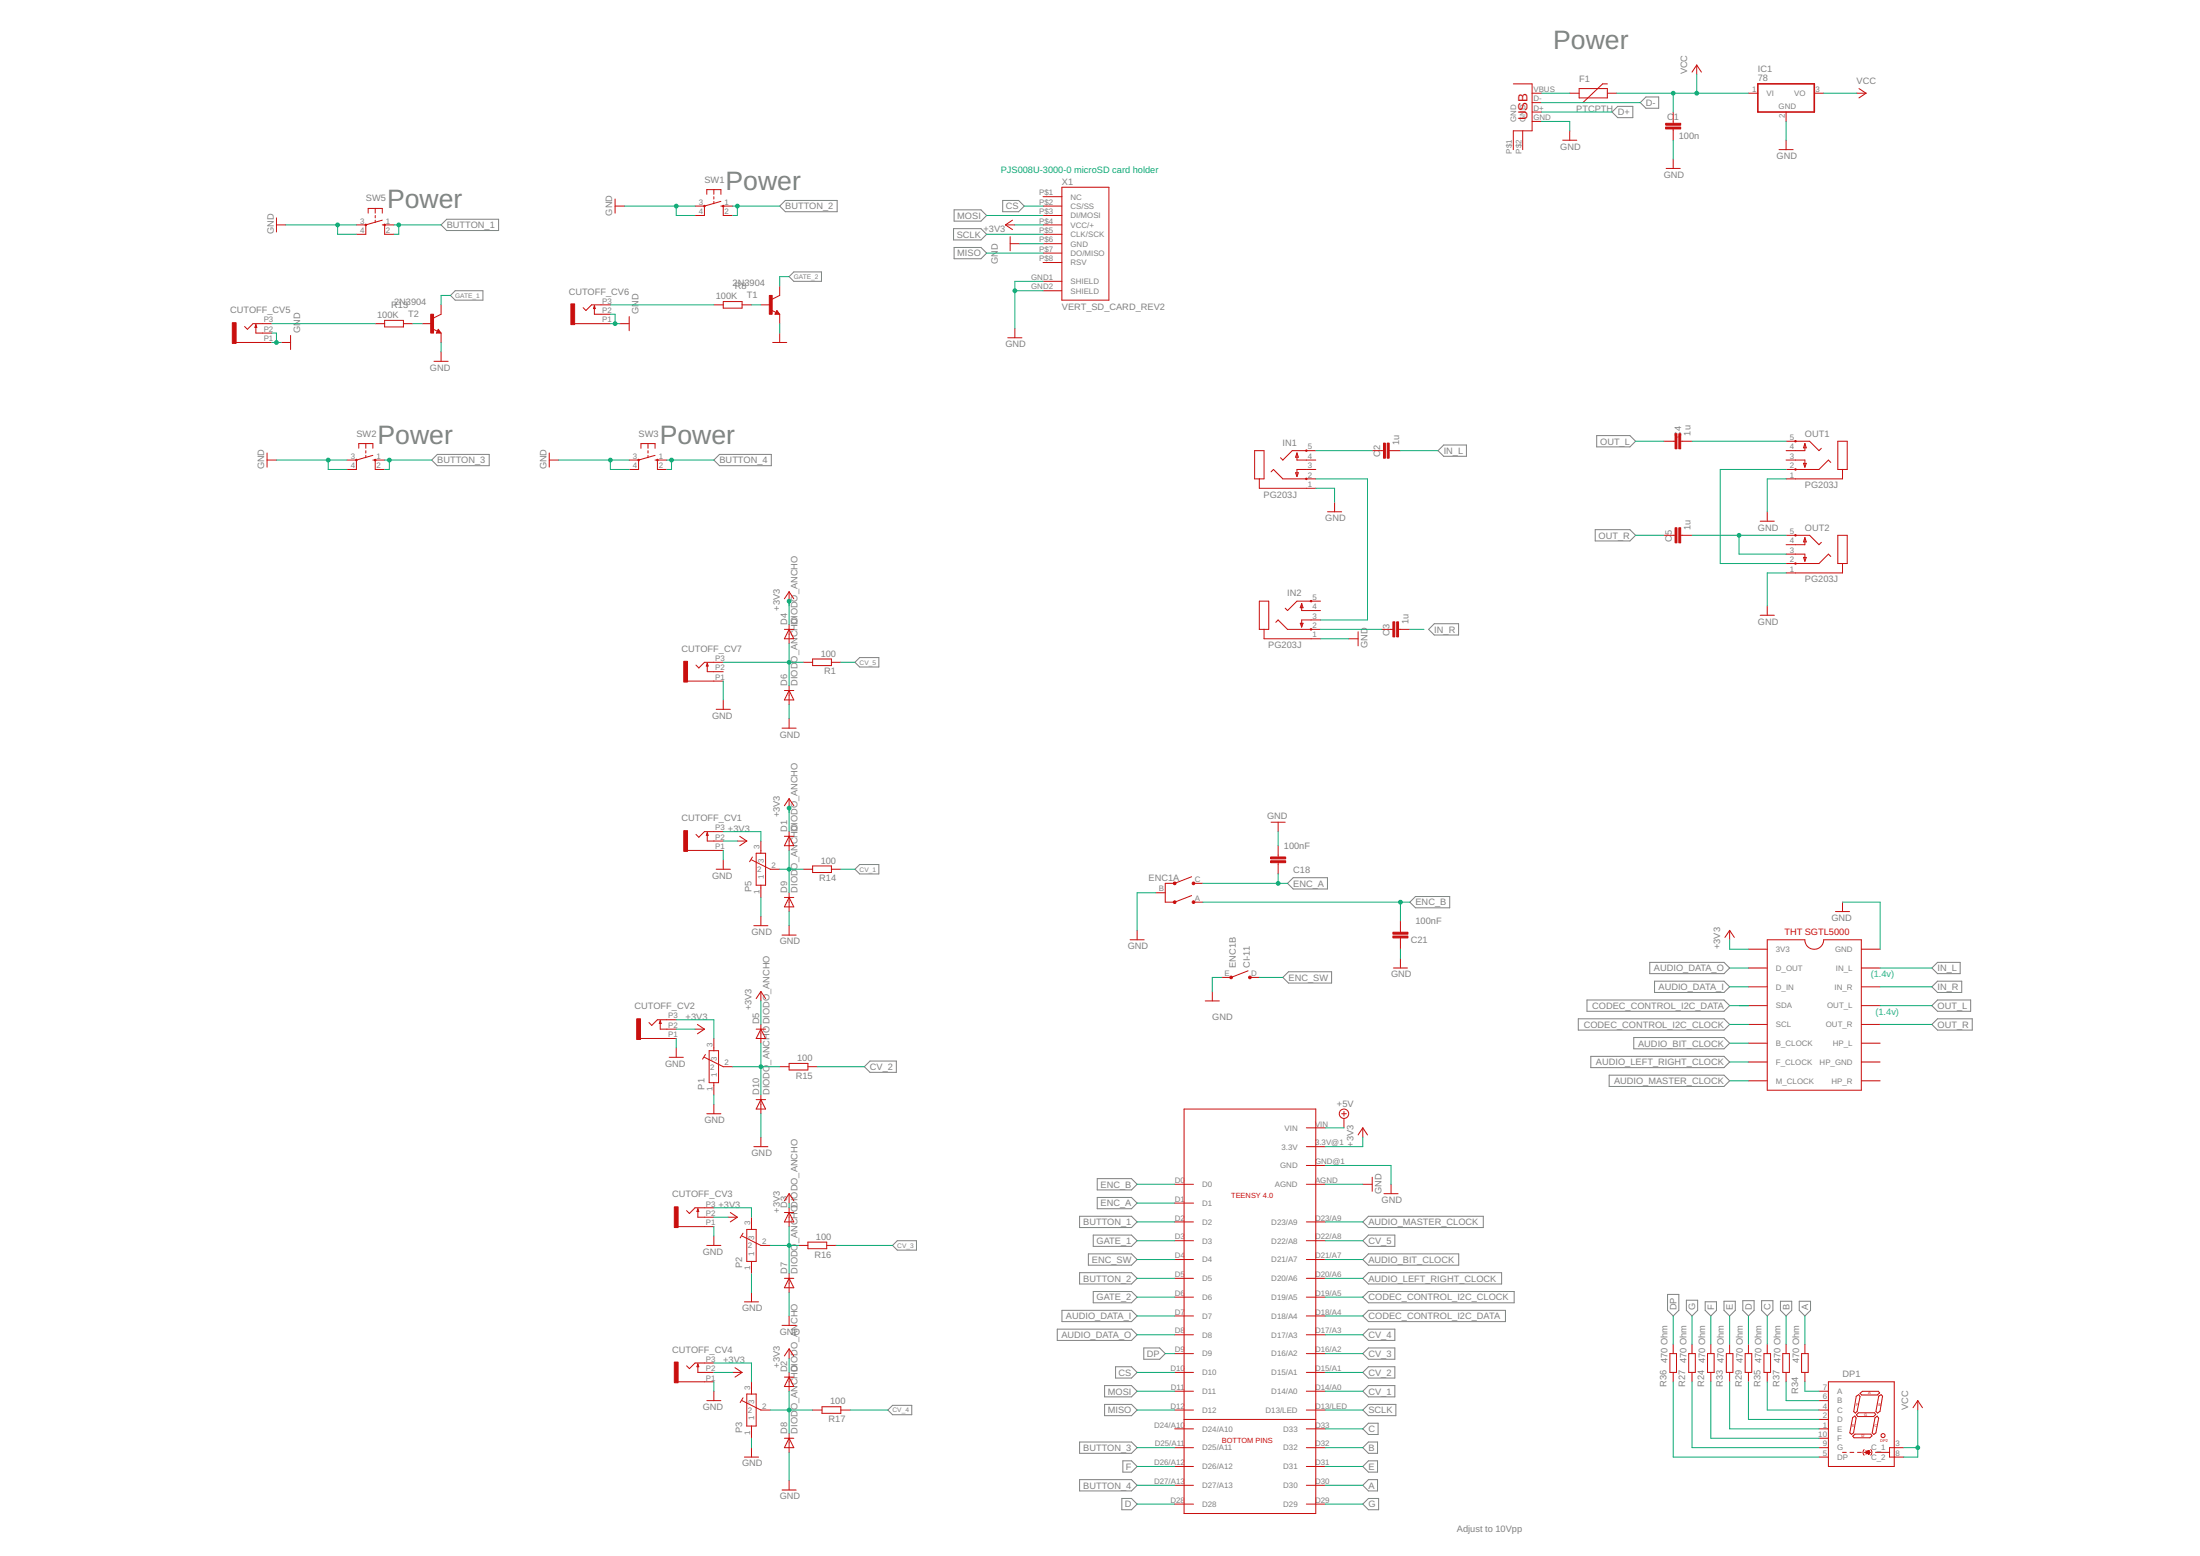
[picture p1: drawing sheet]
<svg xmlns="http://www.w3.org/2000/svg" width="594mm" height="420mm" viewBox="0 0 594 420" stroke-linecap="round" stroke-linejoin="round" font-family="sans-serif">
<g fill="none" stroke="#808080" stroke-width=".27">
<path d="M435.3 30.2l1.5-1.5h4.1v3.1h-4.1zM442.9 27.7l1.6-1.5h3.4v3h-3.4zM210.5 55.6l1.6-1.5h14v3.1h-14zM257.6 56.7h7.3l1.5 1.5-1.5 1.5h-7.3zM270.8 54.1h4.3l1.5 1.5-1.5 1.6h-4.3zM119.1 60.7l1.5-1.5h14v3.1h-14zM121.6 79.8l1.3-1.3h7.5v2.5h-7.5zM213.1 74.7l1.3-1.3h7.4v2.6h-7.4zM257.5 61.7h7.4l1.5 1.6-1.5 1.5h-7.4zM257.6 66.8h7.3l1.5 1.5-1.5 1.6h-7.3zM431.2 117.6h8.9l1.6 1.5-1.6 1.6h-8.9zM116.6 124.2l1.5-1.5h14v3.1h-14z"/>
<path d="M194.3 122.7h14v3.1h-14l-1.5-1.6zM388.3 121.7l1.5-1.5h6.2v3h-6.2zM430.8 143h9.3l1.6 1.5-1.6 1.6h-9.3zM230.9 178.8l1.2-1.2h5.2v2.5h-5.2zM385.8 169.9l1.5-1.5h6.6v3.1h-6.6zM230.9 234.7l1.2-1.3h5.2v2.6h-5.2zM347.7 238.5l1.5-1.5h9.3v3.1h-9.3zM380.7 243.6l1.5-1.5h9.3v3h-9.3zM445.5 259.9h20l1.6 1.5-1.6 1.5h-20zM346.4 263.9l1.5-1.5h11.7v3.1h-11.7zM426.2 275.1h39.3l1.6 1.5-1.6 1.6h-39.3zM428.5 270h37l1.6 1.5-1.6 1.6h-37z"/>
<path d="M446.8 264.9h18.7l1.6 1.6-1.6 1.5h-18.7zM521.7 261.4l1.5-1.5h6.1v3h-6.1zM521.7 266.5l1.5-1.6h6.5v3.1h-6.5zM521.7 271.5l1.5-1.5h9v3.1h-9zM521.7 276.6l1.5-1.5h9.4v3.1h-9.4zM233.4 288l1.5-1.5h7.1v3.1h-7.1zM429.6 285.2h35.9l1.6 1.6-1.6 1.5h-35.9zM434.5 290.3h31l1.6 1.5-1.6 1.6h-31zM441.2 280.2h24.3l1.6 1.5-1.6 1.5h-24.3zM296.3 318.3h9.2l1.6 1.5-1.6 1.5h-9.2zM241 336.3l1.3-1.3h5.2v2.6h-5.2zM291.5 328.4h14l1.6 1.5-1.6 1.6h-14z"/>
<path d="M293.9 338.6h11.6l1.6 1.5-1.6 1.5h-11.6zM295.2 333.5h10.3l1.6 1.5-1.6 1.5h-10.3zM296.3 323.3h9.2l1.6 1.6-1.6 1.5h-9.2zM368 335l1.5-1.5h7.2v3h-7.2zM368 329.9l1.5-1.5h31v3.1h-31zM285.5 358.9h20l1.6 1.5-1.6 1.5h-20zM286.8 353.8h18.7l1.6 1.5-1.6 1.6h-18.7zM291.5 343.7h14l1.6 1.5-1.6 1.5h-14zM295.2 348.7h10.3l1.6 1.6-1.6 1.5h-10.3zM368 345.2l1.5-1.5h36v3h-36zM368 340.1l1.5-1.5h24.4v3h-24.4zM368 355.3l1.5-1.5h37v3.1h-37z"/>
<path d="M368 350.3l1.5-1.6h39.4v3.1h-39.4zM450.3 349.5h3v4.3l-1.5 1.5-1.5-1.5zM455.4 351.1h3v2.7l-1.5 1.5-1.5-1.5zM460.5 351.5h3v2.3l-1.5 1.5-1.5-1.5zM465.5 351.4h3.1v2.4l-1.5 1.5-1.6-1.5zM470.6 351.2h3.1v2.6l-1.6 1.5-1.5-1.5zM475.7 351.2h3v2.6l-1.5 1.5-1.5-1.5zM480.8 351.4h3v2.4l-1.5 1.5-1.5-1.5zM485.9 351.4h3v2.4l-1.5 1.5-1.5-1.5zM298.3 374.1h7.2l1.6 1.6-1.6 1.5h-7.2zM298.3 379.2h7.2l1.6 1.5-1.6 1.6h-7.2zM301.2 369.1h4.3l1.6 1.5-1.6 1.5h-4.3z"/>
<path d="M308.9 364h4.2l1.6 1.5-1.6 1.5h-4.2zM368 365.5l1.5-1.5h7.2v3h-7.2zM368 360.4l1.5-1.5h7.2v3h-7.2zM368 370.6l1.5-1.5h7.2v3h-7.2zM368 375.7l1.5-1.6h7.2v3.1h-7.2zM239.8 380.7l1.2-1.2h5.2v2.5h-5.2zM291.5 389.4h14l1.6 1.5-1.6 1.5h-14zM291.5 399.5h14l1.6 1.6-1.6 1.5h-14zM303.2 394.5h2.3l1.6 1.5-1.6 1.5h-2.3zM368 380.7l1.5-1.5h7.4v3.1h-7.4zM368 390.9l1.5-1.5h2.5v3h-2.5zM368 385.8l1.5-1.5h2.6v3h-2.6z"/>
<path d="M368 396l1.5-1.5h2.5v3h-2.5zM302.9 404.6h2.6l1.6 1.5-1.6 1.6h-2.6zM368 401.1l1.5-1.6h2.5v3.1h-2.5zM368 406.1l1.5-1.5h2.8v3.1h-2.8z"/>
</g>
<g fill="none" stroke="#c90d0c" stroke-width=".27">
<path d="M458.2 17.6l1.2 1.9M458.2 17.6l-1.3 1.9M458.2 17.6v2.5M408.6 22.6h5.1v12.7h-5.1v5.1M411.2 35.3v5.1M413.7 32.8h2.6M413.7 30.2h2.6M413.7 27.7h2.6M413.7 25.2h2.6M422 37.9h3.8M423.9 25.2h2.5M423.9 35.3v2.6"/>
<path d="M426.4 23.9h7.6v2.5h-7.6zM434 22.6h-1.2l-5.4 5.1M434 25.2h2.6M451.8 30.2v3.1M451.8 34.8v3.1M472.1 25.2h2.6M482.3 30.2v2.6M482.3 37.9v2.5M489.9 25.2h2.6M501.4 25.2h2.5M502 23.9l1.9 1.3M503.9 25.2l-1.9 1.2"/>
<path d="M74.7 58.8v3.8M99.4 57.6v-1.3h3.8v1.3M101.3 56.3v1.3M101.3 58.2v.6M101.3 59.5v.6M103.2 59.5l-4.4 1.2M166.1 53.7v3.9M166.1 55.6h2.5M187.7 55.6h2.5M190.2 55.6v2.6h-2.5M190.9 52.5v-1.3h3.8v1.3M192.8 51.2v1.3"/>
<path d="M192.8 53.1v.6M192.8 54.4v.6M194.7 55.6h3.1M194.7 54.4l-4.5 1.2M195.3 55.6v2.6h2.5M273.4 59.5l-1.9 1.2M281.7 55.6h5M281.7 58.2h5M281.7 53.1h5M286.7 50.6h12.7v30.4h-12.7zM449.9 45.5h3.8M451.8 42.9v2.6"/>
<path d="M480.4 40.4h3.8M74.7 60.7h2.5M96.2 60.7h2.6M98.8 60.7v2.6h-2.6M103.2 60.7h3.2M103.9 60.7v2.6h2.5M210.5 77.2v2.6l-2 1M271.5 60.7h2.5M271.5 60.7l1.9 1.3M272.8 65.8h2.5M272.8 63.9v3.8M281.7 60.7h5"/>
<path d="M281.7 63.3h5M281.7 65.8h5M281.7 70.9h5M281.7 68.3h5M281.7 76h5M281.7 78.5h5M63.8 92.5h9.6M69.1 87.7v2.2h4.3M69.1 87.7l.2 .7h-.5zM73.4 87.4h-5.1l-1.5 1.5-.8-.7M75.9 92.5h2.6M78.5 90.6v3.8"/>
<path d="M101.3 87.4h2.6M103.9 86.5h5v1.8h-5zM108.9 87.4h2.6M114 87.4h2.6M116.9 88.8l1.2 .7M117.2 97.6h3.8M118.3 88.9l.8 1h-1.3zM118.3 89.4l.2 .3h-.4l.2-.5 .6 .6h-.8M119.1 82.3v2.6l-2 1M119.1 89.9v2.6M119.1 95v2.6M155.2 87.4h9.6"/>
<path d="M160.5 82.6v2.3h4.3M160.5 82.6l.3 .7h-.5zM164.8 82.3h-5.1l-1.5 1.5-.7-.7M167.4 87.4h2.5M169.9 85.5v3.8M192.8 82.3h2.5M195.3 81.4h5.1v1.8h-5.1zM200.4 82.3h2.5M205.5 82.3h2.5M208.3 83.8l1.2 .6M208.6 92.5h3.8M209.8 83.8l.7 1.1h-1.2z"/>
<path d="M209.8 84.3l.1 .3h-.4l.3-.5 .5 .6h-.8M210.5 84.9v2.5M210.5 89.9v2.6M272.1 91.2h3.8M274 88.7v2.5M98.8 119.8v1.3M175 119.8v1.3M449.3 119.1h3M453.9 119.1h3M482.3 119.1h6.4l2.5 2.6 .6-.6M487.4 119.8v1.9h-5.1M487.4 119.8l.4 1.1h-.8z"/>
<path d="M496.3 119.1h2.5v7.7h-2.5zM72.1 124.2h2.6M72.1 122.3v3.8M93.7 124.2h2.5M96.2 124.2v2.6h-2.5M96.9 121.1v-1.3h3.8v1.3M98.8 121.7v.6M98.8 123v.6M100.7 124.2h3.2M100.7 123l-4.5 1.2M101.3 124.2v2.6h2.6M148.3 124.2h2.6"/>
<path d="M148.3 122.3v3.8M169.9 124.2h2.5M172.4 124.2v2.6h-2.5M173.1 121.1v-1.3h3.8v1.3M175 121.7v.6M175 123v.6M176.9 124.2h3.2M176.9 123l-4.5 1.2M177.5 124.2v2.6h2.6M338.8 121.7h2.5v7.6h-2.5zM340.1 129.3v2.5h15.2M343.2 127.4l.7-.6 2.5 2.5h8.9"/>
<path d="M349.8 127.7h.8l-.4 1zM350.2 122.3v1.9h5.1M350.2 122.3l.4 1.2h-.8zM355.3 126.8h-5.1v1.9M355.3 121.7h-6.3l-2.6 2.5-.6-.6M358.5 138.2h3.8M360.4 135.7v2.5M370.5 121.7h3.1M375.1 121.7h3.1M477.2 138.2v2.5M482.3 124.2h5.1v1.9M487 125.1h.8l-.4 1z"/>
<path d="M494.4 124.9l-.7-.7-2.5 2.6h-8.9M497.5 126.8v2.5h-15.2M213.1 159.8v2.5M213.1 159.8l1.3 1.9M213.1 159.8l-1.3 1.9M449.3 144.5h3M453.9 144.5h3M475.3 140.7h3.8M482.3 149.6h5.1v1.9M482.3 144.5h6.4l2.5 2.6 .6-.6M487 150.5h.8l-.4 1zM487.4 145.2v1.9h-5.1"/>
<path d="M487.4 145.2l.4 1.1h-.8zM494.4 150.3l-.7-.7-2.5 2.6h-8.9M496.3 144.5h2.5v7.7h-2.5zM497.5 152.2v2.5h-15.2M191 179.1v2.3h4.3M191 179.1l.2 .8h-.5zM195.3 178.8h-5.1l-1.5 1.6-.8-.8M211.8 169.9h2.6M213.1 168.7v5.1M213.1 169.9l1.3 2.6h-2.6zM216.9 178.8h2.5M219.4 177.9h5.1v1.8h-5.1z"/>
<path d="M224.5 178.8h2.6M340.1 162.3h2.5v7.6h-2.5zM341.3 169.9v2.6h15.3M344.5 168l.6-.6 2.6 2.5h8.9M351.1 168.3h.8l-.4 1zM351.5 163v1.9h5.1M351.5 163l.4 1.1h-.8zM356.6 162.3h-6.4l-2.5 2.6-.7-.7M356.6 167.4h-5.1v1.9M364.2 172.5h2.5M366.7 170.6v3.8M373.1 169.9h3"/>
<path d="M377.7 169.9h3M475.3 166.1h3.8M477.2 163.6v2.5M185.7 183.9h9.6M193.4 191.5h3.8M195.3 189v2.5M211.2 196.6h3.8M211.8 186.5h2.6M213.1 185.2v5.1M213.1 194.1v2.5M213.1 186.5l1.3 2.5h-2.6zM213.1 215.7v2.5"/>
<path d="M213.1 215.7l1.3 1.9M213.1 215.7l-1.3 1.9M185.7 229.6h9.6M191 224.8v2.3h4.3M191 224.8l.2 .8h-.5zM193.4 234.7h3.8M195.3 232.2v2.5M195.3 224.6h-5.1l-1.5 1.5-.8-.8M199.1 227.1h2.6M199.7 225.8l2 1.3M201.7 227.1l-2 1.3M202.9 232.2l5.1 2.5h2.5"/>
<path d="M203.2 231.4l-.8 1.3M204.2 230.4h2.5v8.6h-2.5zM205.5 227.1v3.3M205.5 239v3.3M211.8 225.8h2.6M213.1 225.8l1.3 2.6h-2.6zM213.1 224.6v5M216.9 234.7h2.5M219.4 233.8h5.1v1.8h-5.1zM224.5 234.7h2.6M321.8 236.7l-4.6 1.8h-2.5v5.1h2.5l4.6-1.8M322.3 238.5h2.5"/>
<path d="M343.2 222h3.8M345.1 222v2.6M345.1 228.4v3M345.1 232.9v3.1M203.6 250h3.8M205.5 247.4v2.6M211.2 252.5h3.8M211.8 242.3h2.6M213.1 241.1v5M213.1 250v2.5M213.1 242.3l1.3 2.6h-2.6zM305.2 253.8h3.8"/>
<path d="M307.1 251.2v2.6M312.1 241.1h2.6M322.3 243.6h2.5M378.2 248.7v3M378.2 253.3v3M378.2 258.8v2.6M467.1 251.2v2.6M467.1 251.2l1.2 1.9M467.1 251.2l-1.3 1.9M472.1 256.3h5.1M477.2 253.8h10.2a2.54 2.54 0 0 0 2.5 2.5 2.54 2.54 0 0 0 2.6-2.5h10.1v40.6h-25.4zM495.6 246.1h3.8"/>
<path d="M497.5 243.6v2.5M502.6 256.3h5.1M178.3 275.6v2.3h4.3M178.3 275.6l.2 .8h-.5zM182.6 275.4h-5.1l-1.5 1.5-.8-.8M187.7 277.9h2.5M188.3 276.6l1.9 1.3M190.2 277.9l-1.9 1.3M204.2 277.9h2.5M205.5 277.9l1.2 2.5h-2.5zM205.5 267.7v2.6M205.5 276.6v5.1"/>
<path d="M205.5 267.7l1.2 1.9M205.5 267.7l-1.3 1.9M325.5 270.3h3.8M327.4 267.7v2.6M337 262.1l-4.6 1.8h-2.5M337.5 263.9h2.6M376.3 261.4h3.8M472.1 261.4h5.1M472.1 266.5h5.1M472.1 271.5h5.1M472.1 276.6h5.1M502.6 261.4h5.1"/>
<path d="M502.6 266.5h5.1M502.6 271.5h5.1M502.6 276.6h5.1M173 280.4h9.6M180.7 285.5h3.8M182.6 283v2.5M190.2 285.5l5.1 2.5h2.5M190.5 284.7l-.8 1.3M191.5 283.7h2.5v8.7h-2.5zM192.8 280.4v3.3M192.8 292.4v3.3M192.8 298.2v2.5"/>
<path d="M204.2 296.9h2.5M205.5 295.7v5M205.5 296.9l1.2 2.6h-2.5zM210.5 288h2.6M213.1 287.1h5.1v1.8h-5.1zM218.2 288h2.5M319.7 299.5h35.6v109.2h-35.6zM472.1 281.7h5.1M472.1 286.8h5.1M472.1 291.8h5.1M502.6 281.7h5.1M502.6 286.8h5.1"/>
<path d="M502.6 291.8h5.1M190.9 300.7h3.8M203.6 309.6h3.8M205.5 307.1v2.5M317.2 319.8h5.1M352.8 309.6h5M352.8 319.8h5M352.8 314.7h5M352.8 304.5h5M362.3 300.7h1.3M362.9 300.1v1.3M362.9 302v2.5"/>
<path d="M368 319.8h2.5M368 304.5l1.3 2M368 304.5l-1.3 2M368 304.5v2.6M370.5 317.9v3.8M375.6 319.8v2.5M183.1 331.2h9.7M188.4 326.4v2.3h4.4M188.4 326.4l.3 .8h-.5zM190.9 336.3h3.8M192.8 333.8v2.5M192.8 326.1h-5.1l-1.5 1.6-.8-.8"/>
<path d="M196.6 328.7h2.5M197.2 327.4l1.9 1.3M199.1 328.7l-1.9 1.2M200.4 333.8l5.1 2.5h2.5M200.6 333l-.7 1.3M201.7 332h2.5v8.6h-2.5zM202.9 328.7v3.3M211.8 327.4h2.6M213.1 322.3v2.6M213.1 326.1v5.1M213.1 327.4l1.3 2.5h-2.6zM213.1 322.3l1.3 1.9"/>
<path d="M213.1 322.3l-1.3 1.9M215.6 336.3h2.6M218.2 335.4h5v1.8h-5zM223.2 336.3h2.6M317.2 329.9h5.1M317.2 324.9h5.1M317.2 335h5.1M352.8 329.9h5M352.8 335h5M373.7 322.3h3.8M201 351.5h3.8M202.9 340.6v3.3"/>
<path d="M202.9 349v2.5M211.2 357.9h3.8M211.8 345.2h2.6M213.1 343.9v5.1M213.1 355.3v2.6M213.1 345.2l1.3 2.5h-2.6zM317.2 345.2h5.1M317.2 340.1h5.1M317.2 350.3h5.1M317.2 355.3h5.1M352.8 345.2h5M352.8 340.1h5"/>
<path d="M352.8 350.3h5M352.8 355.3h5M183.1 373.1h9.7M188.4 368.3v2.3h4.4M188.4 368.3l.3 .8h-.5zM190.9 378.2h3.8M192.8 375.7v2.5M192.8 368h-5.1l-1.5 1.6-.8-.8M197.8 370.6h2.6M198.5 369.3l1.9 1.3M200.4 378.2l5.1 2.5h2.5M200.4 370.6l-1.9 1.3"/>
<path d="M200.6 377.4l-.7 1.3M201.7 376.4h2.5v8.7h-2.5zM202.9 373.1v3.3M211.8 371.9h2.6M213.1 364.2v2.6M213.1 370.6v5.1M213.1 371.9l1.3 2.5h-2.6zM213.1 364.2l1.3 1.9M213.1 364.2l-1.3 1.9M222 379.9h5.1v1.7h-5.1zM317.2 375.7h5.1M317.2 365.5h5.1"/>
<path d="M317.2 370.6h5.1M317.2 360.4h5.1M352.8 375.7h5M352.8 365.5h5M352.8 370.6h5M352.8 360.4h5M450.9 365.5h1.8v5.1h-1.8zM451.8 363v2.5M451.8 370.6v2.5M456 365.5h1.8v5.1h-1.8zM456.9 363v2.5M456.9 370.6v2.5"/>
<path d="M461.1 365.5h1.8v5.1h-1.8zM462 363v2.5M462 370.6v2.5M466.2 365.5h1.8v5.1h-1.8zM467.1 363v2.5M467.1 370.6v2.5M471.3 365.5h1.7v5.1h-1.7zM472.1 363v2.5M472.1 370.6v2.5M476.3 365.5h1.8v5.1h-1.8zM477.2 363v2.5M477.2 370.6v2.5"/>
<path d="M481.4 365.5h1.8v5.1h-1.8zM482.3 363v2.5M482.3 370.6v2.5M486.5 365.5h1.8v5.1h-1.8zM487.4 363v2.5M487.4 370.6v2.5M491.2 375.7h2.5M491.2 378.2h2.5M493.7 373.1h17.8v22.9h-17.8zM501.2 377l.7-.4 .4 .5-.8 4-.5 .5-.4-.4zM506.9 376.7l.7-.6-.4-.4h-4.3l-.6 .5 .4 .5h4.3M507.3 377l.7-.4 .4 .4-.7 4.1-.7 .5-.4-.5z"/>
<path d="M517.9 378.2l1.2 1.9M517.9 378.2l-1.3 1.9M517.9 378.2v2.5M201 393.4h3.8M202.9 385.1v3.3M202.9 390.9v2.5M211.8 388.4h2.6M213.1 387.1v5.1M213.1 399.8v2.5M213.1 388.4l1.3 2.5h-2.6zM219.4 380.7h2.6M227.1 380.7h2.5"/>
<path d="M317.2 390.9h5.1M317.2 380.7h5.1M317.2 396h5.1M317.2 385.8h5.1M319.7 383.3h35.6M352.8 390.9h5M352.8 380.7h5M352.8 396h5M352.8 385.8h5M491.2 388.4h2.5M491.2 390.9h2.5M491.2 380.7h2.5"/>
<path d="M491.2 383.3h2.5M491.2 385.8h2.5M491.2 393.4h2.5M497.5 392.2h1.1M499.6 392.2h1M500.3 387.8l.6-.6h4.3l.3 .5-.6 .5h-4.2zM500.9 382.4l-.6 .4-.8 4.1 .5 .4 .5-.4 .7-4-.3-.5M501.3 382l.5-.5h4.4l.3 .5-.6 .5h-4.2zM501.6 392.2h1M503.4 391.4l-.3 .8 .3 .7M503.4 392.2h1.8M503.9 391.7v1"/>
<path d="M503.9 392.2l.8-.5v1zM503.9 392.2h.8M504 392.3h.7M504 392.1h.7M504.1 392h.6M504.2 392.4h.5M504.2 392h.5M504.3 391.9h.4M504.4 392.5h.3M504.4 391.8h.3M504.5 391.8h.2M504.5 392.6h.2"/>
<path d="M504.6 391.7h.1M505.2 391.4l.3 .8-.3 .7M505.9 382.5h.1M506.3 382.9l.6-.5 .4 .5-.7 4-.6 .4-.4-.4zM506.4 392.2h3.8M514.1 390.9h-3.9v2.5h3.9M211.2 402.3h3.8M317.2 401.1h5.1M317.2 406.1h5.1M352.8 401.1h5M352.8 406.1h5"/>
<circle cx="362.9" cy="300.7" r="1.27"/>
<circle cx="508.5" cy="387.6" r=".55"/>
</g>
<g fill="none" stroke="#c90d0c" stroke-width=".42">
<path d="M474.7 22.6h15.2v7.6h-15.2z"/>
<circle cx="190.2" cy="55.6" r=".13"/>
<circle cx="195.3" cy="55.6" r=".13"/>
<circle cx="98.8" cy="60.7" r=".13"/>
<circle cx="103.9" cy="60.7" r=".13"/>
<circle cx="484.8" cy="119.1" r=".13"/>
<circle cx="96.2" cy="124.2" r=".13"/>
<circle cx="101.3" cy="124.2" r=".13"/>
<circle cx="172.4" cy="124.2" r=".13"/>
<circle cx="177.5" cy="124.2" r=".13"/>
<circle cx="352.8" cy="129.3" r=".13"/>
<circle cx="352.8" cy="121.7" r=".13"/>
<circle cx="484.8" cy="126.8" r=".13"/>
<circle cx="484.8" cy="144.5" r=".13"/>
<circle cx="484.8" cy="152.2" r=".13"/>
<circle cx="354" cy="162.3" r=".13"/>
<circle cx="354" cy="169.9" r=".13"/>
</g>
<g fill="#c90d0c" stroke="#c90d0c" stroke-width=".27">
<path d="M207.8 79.8h.7v5.1h-.7z"/>
<path d="M449.8 34.3h4.1v.5h-4.1z"/>
<path d="M449.8 33.3h4.1v.5h-4.1z"/>
<path d="M376.1 252.8h4.1v.5h-4.1z"/>
<path d="M376.1 251.7h4.1v.5h-4.1z"/>
<path d="M343.1 231.4h4.1v.5h-4.1z"/>
<path d="M343.1 232.4h4.1v.5h-4.1z"/>
<path d="M116.3 84.9h.8v5h-.8z"/>
<path d="M374.6 119.7h.5v4h-.5z"/>
<path d="M373.6 119.7h.5v4h-.5z"/>
<path d="M377.1 167.9h.6v4.1h-.6z"/>
<path d="M376.1 167.9h.5v4.1h-.5z"/>
<path d="M453.3 117.1h.6v4.1h-.6z"/>
<path d="M452.3 117.1h.5v4.1h-.5z"/>
<path d="M453.3 142.5h.6v4.1h-.6z"/>
<path d="M452.3 142.5h.5v4.1h-.5z"/>
<path d="M184.6 224.3h1.1v5.6h-1.1z"/>
<path d="M171.9 275.1h1.1v5.6h-1.1z"/>
<path d="M182.1 325.9h1v5.6h-1z"/>
<path d="M182.1 367.8h1v5.6h-1z"/>
<path d="M62.7 87.1h1.1v5.6h-1.1z"/>
<path d="M154.2 82.1h1v5.6h-1z"/>
<path d="M184.6 178.6h1.1v5.6h-1.1z"/>
</g>
<g fill="#c90d0c" stroke="#c90d0c" stroke-width=".27">
<circle cx="322.3" cy="243.6" r=".36"/>
<circle cx="322.3" cy="238.5" r=".36"/>
<circle cx="317.2" cy="238.5" r=".36"/>
<circle cx="317.2" cy="243.6" r=".36"/>
<circle cx="337.5" cy="263.9" r=".36"/>
<circle cx="332.4" cy="263.9" r=".36"/>
</g>
<g fill="none" stroke="#0dab76" stroke-width=".27">
<path d="M416.3 32.8h7.6v2.5M416.3 25.2h7.6M416.3 27.7h26.6M416.3 30.2h19M436.6 25.2h35.5M451.8 25.2v5M451.8 37.9v5M458.2 20.1v5.1M482.3 32.8v5.1M492.5 25.2h8.9M168.6 55.6h19.1M182.6 55.6v2.6h5.1"/>
<path d="M197.8 55.6h12.7M199.1 55.6v2.6h-1.3M266.4 58.2h15.3M276.6 55.6h5.1M77.2 60.7h19M91.2 60.7v2.6h5M106.4 60.7h12.7M107.7 60.7v2.6h-1.3M121.6 79.8h-2.5v2.5M213.1 74.7h-2.6v2.5M266.4 63.3h15.3M266.4 68.3h15.3"/>
<path d="M274 60.7h7.7M274 78.5h7.7M275.3 65.8h6.4M281.7 76h-7.7v12.7M73.4 87.4h27.9M73.4 92.5h2.5M73.4 89.9h1.3v2.6M111.5 87.4h2.5M119.1 92.5v2.5M164.8 87.4h2.6M164.8 84.9h1.3v2.5M164.8 82.3h28"/>
<path d="M202.9 82.3h2.6M210.5 87.4v2.5M441.7 119.1h7.6M456.9 119.1h25.4M74.7 124.2h19M88.6 124.2v2.6h5.1M103.9 124.2h12.7M105.1 124.2v2.6h-1.2M150.9 124.2h19M164.8 124.2v2.6h5.1M180.1 124.2h12.7M181.3 124.2v2.6h-1.2"/>
<path d="M355.3 131.8h5.1v3.9M355.3 129.3h14v38.1h-12.7M355.3 121.7h15.2M378.2 121.7h10.1M482.3 129.3h-5.1v8.9M482.3 126.8h-17.8v25.4h17.8M441.7 144.5h7.6M456.9 144.5h25.4M469.6 144.5v5.1h12.7M482.3 154.7h-5.1v8.9M195.3 178.8h21.6M213.1 162.3v6.4"/>
<path d="M213.1 173.8v11.4M227.1 178.8h3.8M356.6 172.5h7.6M356.6 169.9h16.5M380.7 169.9h3.8M195.3 183.9v5.1M213.1 190.3v3.8M213.1 218.2v6.4M195.3 224.6h10.2v2.5M195.3 229.6v2.6M195.3 227.1h3.8M210.5 234.7h6.4"/>
<path d="M213.1 229.6v11.5M227.1 234.7h3.8M324.8 238.5h22.9M345.1 224.6v3.8M345.1 236v2.5M205.5 242.3v5.1M213.1 246.1v3.9M312.1 241.1h-5v10.1M324.8 243.6h55.9M378.2 243.6v5.1M378.2 256.3v2.5M467.1 253.8v2.5h5"/>
<path d="M497.5 243.6h10.2v12.7M182.6 275.4h10.2v5M182.6 277.9h5.1M205.5 270.3v6.3M329.9 263.9h-2.5v3.8M340.1 263.9h6.3M467.1 261.4h5M467.1 266.5h5M467.1 271.5h5M467.1 276.6h5M507.7 261.4h14M507.7 266.5h14"/>
<path d="M507.7 271.5h14M507.7 276.6h14M182.6 280.4v2.6M192.8 295.7v2.5M197.8 288h12.7M205.5 281.7v14M220.7 288h12.7M467.1 286.8h5M467.2 281.7h4.9M467.2 291.8h4.9M205.5 300.7v6.4M307.1 319.8h10.1"/>
<path d="M357.8 314.7h17.8v5.1M357.8 319.8h10.2M357.8 304.5h5.1M368 307.1v2.5h-10.2M192.8 331.2v2.6M192.8 326.1h10.1v2.6M192.8 328.7h3.8M208 336.3h7.6M213.1 324.9v1.2M213.1 331.2v12.7M225.8 336.3h15.2M307.1 324.9h10.1"/>
<path d="M307.1 329.9h10.1M307.1 335h10.1M357.8 329.9h10.2M357.8 335h10.2M202.9 343.9v5.1M213.1 349v6.3M307.1 345.2h10.1M307.1 340.1h10.1M307.1 355.3h10.1M307.1 350.3h10.1M357.8 345.2h10.2M357.8 340.1h10.2"/>
<path d="M357.8 355.3h10.2M357.8 350.3h10.2M451.8 355.3v7.7M456.9 355.3v7.7M462 355.3v7.7M467.1 355.3v7.7M472.1 355.3v7.7M477.2 355.3v7.7M482.3 355.3v7.7M487.4 355.3v7.7M192.8 373.1v2.6M192.8 368h10.1v5.1"/>
<path d="M192.8 370.6h5M213.1 366.8v3.8M213.1 375.7v11.4M307.1 360.4h10.1M307.1 370.6h10.1M307.1 375.7h10.1M314.7 365.5h2.5M357.8 365.5h10.2M357.8 360.4h10.2M357.8 370.6h10.2M357.8 375.7h10.2M451.8 373.1v20.3h39.4"/>
<path d="M456.9 373.1v17.8h34.3M462 373.1v15.3h29.2M467.1 373.1v12.7h24.1M472.1 373.1v10.2h19.1M477.2 373.1v7.6h14M482.3 373.1v5.1h8.9M487.4 373.1v2.6h3.8M202.9 388.4v2.5M208 380.7h11.4M213.1 392.2v7.6M229.6 380.7h10.2M307.1 380.7h10.1"/>
<path d="M307.1 390.9h10.1M307.1 396h10.1M357.8 380.7h10.2M357.8 390.9h10.2M357.8 385.8h10.2M357.8 396h10.2M514.1 390.9h3.8M517.9 380.7v12.7h-3.8M307.1 401.1h10.1M307.1 406.1h10.1M357.8 401.1h10.2M357.8 406.1h10.2"/>
</g>
<g fill="#0dab76" stroke="#0dab76" stroke-width=".27">
<circle cx="166.1" cy="87.4" r=".51"/>
<circle cx="182.6" cy="55.6" r=".51"/>
<circle cx="74.7" cy="92.5" r=".51"/>
<circle cx="91.2" cy="60.7" r=".51"/>
<circle cx="274" cy="78.5" r=".51"/>
<circle cx="88.6" cy="124.2" r=".51"/>
<circle cx="164.8" cy="124.2" r=".51"/>
<circle cx="517.9" cy="390.9" r=".51"/>
<circle cx="469.6" cy="144.5" r=".51"/>
<circle cx="213.1" cy="218.2" r=".51"/>
<circle cx="213.1" cy="162.3" r=".51"/>
<circle cx="199.1" cy="55.6" r=".51"/>
<circle cx="345.1" cy="238.5" r=".51"/>
<circle cx="378.2" cy="243.6" r=".51"/>
<circle cx="107.7" cy="60.7" r=".51"/>
<circle cx="105.1" cy="124.2" r=".51"/>
<circle cx="181.3" cy="124.2" r=".51"/>
<circle cx="213.1" cy="178.8" r=".51"/>
<circle cx="213.1" cy="234.7" r=".51"/>
<circle cx="205.5" cy="288" r=".51"/>
<circle cx="213.1" cy="336.3" r=".51"/>
<circle cx="213.1" cy="380.7" r=".51"/>
<circle cx="451.8" cy="25.2" r=".51"/>
<circle cx="458.2" cy="25.2" r=".51"/>
</g>
<g font-size="7.2" fill="#808080">
<text x="419.4" y="13.1">Power</text>
<text x="195.9" y="51.2">Power</text>
<text x="104.5" y="56.3">Power</text>
<text x="102" y="119.8">Power</text>
<text x="178.2" y="119.8">Power</text>
</g>
<text font-size="3.6" fill="#c90d0c" x="412.5" y="32.5" transform="rotate(-90 412.5 32.5)">USB</text>
<g font-size="2.5" fill="#808080">
<text x="426.4" y="22.1">F1</text>
<text x="455.6" y="20.1" transform="rotate(-90 455.6 20.1)">VCC</text>
<text x="474.7" y="22">78</text>
<text x="474.7" y="19.5">IC1</text>
<text x="501.3" y="22.6">VCC</text>
<text x="444.5" y="28.6">D-</text>
<text x="425.7" y="30.3">PTCPTH</text>
<text x="436.8" y="31.1">D+</text>
<text x="450.1" y="32.4">C</text>
<text x="452" y="32.4">1</text>
<text x="421.3" y="40.4">GND</text>
<text x="453.3" y="37.5">100n</text>
<text x="479.8" y="43">GND</text>
<text x="190.2" y="49.3">SW1</text>
<text x="286.7" y="50.1">X1</text>
<text x="449.3" y="48">GND</text>
<text x="98.8" y="54.4">SW5</text>
<text x="165.3" y="58.2" transform="rotate(-90 165.3 58.2)">GND</text>
<text x="212.1" y="56.5">BUTTON_2</text>
<text x="258.5" y="59.1">MOSI</text>
<text x="271.6" y="56.5">CS</text>
<text x="73.9" y="63.3" transform="rotate(-90 73.9 63.3)">GND</text>
<text x="120.6" y="61.6">BUTTON_1</text>
<text x="258.4" y="64.2">SCLK</text>
<text x="265.6" y="62.5">+3V3</text>
<text x="258.5" y="69.2">MISO</text>
<text x="269.5" y="71.4" transform="rotate(-90 269.5 71.4)">GN</text>
<text x="269.5" y="67.6" transform="rotate(-90 269.5 67.6)">D</text>
<text x="197.8" y="77.2">2N3904</text>
<text x="198.5" y="78">R8</text>
<text x="105.6" y="83.1">R13</text>
<text x="106.4" y="82.3">2N3904</text>
<text x="153.6" y="79.5">CUTOFF_CV6</text>
<text x="193.3" y="80.8">100K</text>
<text x="201.7" y="80.4">T1</text>
<text x="286.7" y="83.6">VERT_SD_CARD_REV2</text>
<text x="62.2" y="84.6">CUTOFF_CV5</text>
<text x="81" y="89.9" transform="rotate(-90 81 89.9)">GND</text>
<text x="101.8" y="85.9">100K</text>
<text x="110.2" y="85.5">T2</text>
<text x="172.4" y="84.9" transform="rotate(-90 172.4 84.9)">GND</text>
<text x="271.5" y="93.8">GND</text>
<text x="116.1" y="100.1">GND</text>
<text x="96.3" y="117.9">SW2</text>
<text x="172.4" y="117.9">SW3</text>
<text x="454" y="118.3" transform="rotate(-90 454 118.3)">C4</text>
<text x="456.5" y="117.6" transform="rotate(-90 456.5 117.6)">1u</text>
<text x="487.4" y="117.9">OUT1</text>
<text x="118.1" y="125.1">BUTTON_3</text>
<text x="194.3" y="125.1">BUTTON_4</text>
<text x="346.3" y="120.4">IN1</text>
<text x="372.7" y="123.4" transform="rotate(-90 372.7 123.4)">C</text>
<text x="372.7" y="121.6" transform="rotate(-90 372.7 121.6)">2</text>
<text x="377.8" y="120.2" transform="rotate(-90 377.8 120.2)">1u</text>
<text x="389.9" y="122.6">IN_L</text>
<text x="432.1" y="120">OUT_L</text>
<text x="71.4" y="126.8" transform="rotate(-90 71.4 126.8)">GND</text>
<text x="147.6" y="126.8" transform="rotate(-90 147.6 126.8)">GND</text>
<text x="487.4" y="131.8">PG203J</text>
<text x="341.2" y="134.4">PG203J</text>
<text x="357.8" y="140.7">GND</text>
<text x="456.5" y="143" transform="rotate(-90 456.5 143)">1u</text>
<text x="474.7" y="143.3">GND</text>
<text x="487.4" y="143.3">OUT2</text>
<text x="431.7" y="145.4">OUT_R</text>
<text x="451.4" y="146.2" transform="rotate(-90 451.4 146.2)">C</text>
<text x="451.4" y="144.4" transform="rotate(-90 451.4 144.4)">5</text>
<text x="347.6" y="161.1">IN2</text>
<text x="487.4" y="157.2">PG203J</text>
<text x="210.5" y="164.9" transform="rotate(-90 210.5 164.9)">+3V3</text>
<text x="212.6" y="168.7" transform="rotate(-90 212.6 168.7)">D4</text>
<text x="215.4" y="168.5" transform="rotate(-90 215.4 168.5)">O</text>
<text x="375.2" y="171.6" transform="rotate(-90 375.2 171.6)">C</text>
<text x="375.2" y="169.8" transform="rotate(-90 375.2 169.8)">3</text>
<text x="380.3" y="168.4" transform="rotate(-90 380.3 168.4)">1u</text>
<text x="387.3" y="170.8">IN_R</text>
<text x="474.7" y="168.7">GND</text>
<text x="184.1" y="176">CUTOFF_CV7</text>
<text x="221.6" y="177.3">100</text>
<text x="342.5" y="175">PG203J</text>
<text x="369.3" y="175" transform="rotate(-90 369.3 175)">GND</text>
<text x="212.6" y="185.2" transform="rotate(-90 212.6 185.2)">D6</text>
<text x="215.4" y="185.2" transform="rotate(-90 215.4 185.2)">DIODO_ANCHDIODO_ANCHO</text>
<text x="222.6" y="182.1">R1</text>
<text x="192.3" y="194.1">GND</text>
<text x="210.5" y="199.2">GND</text>
<text x="184.1" y="221.8">CUTOFF_CV1</text>
<text x="210.5" y="220.7" transform="rotate(-90 210.5 220.7)">+3V3</text>
<text x="342.1" y="221.2">GND</text>
<text x="196.6" y="224.6">+3V3</text>
<text x="212.6" y="224.6" transform="rotate(-90 212.6 224.6)">D1</text>
<text x="215.4" y="224.4" transform="rotate(-90 215.4 224.4)">O</text>
<text x="221.6" y="233.2">100</text>
<text x="346.7" y="229.2">100nF</text>
<text x="192.3" y="237.3">GND</text>
<text x="221.2" y="238">R14</text>
<text x="310.2" y="237.8">ENC1A</text>
<text x="349.2" y="235.6">C18</text>
<text x="349.2" y="239.4">ENC_A</text>
<text x="202.9" y="240.9" transform="rotate(-90 202.9 240.9)">P5</text>
<text x="212.6" y="241.1" transform="rotate(-90 212.6 241.1)">D9</text>
<text x="215.4" y="241.1" transform="rotate(-90 215.4 241.1)">DIODO_ANCHDIODO_ANCHO</text>
<text x="382.2" y="244.5">ENC_B</text>
<text x="382.2" y="249.6">100nF</text>
<text x="494.5" y="248.7">GND</text>
<text x="202.9" y="252.5">GND</text>
<text x="210.5" y="255">GND</text>
<text x="304.5" y="256.3">GND</text>
<text x="381" y="254.6">C21</text>
<text x="464.5" y="256.3" transform="rotate(-90 464.5 256.3)">+3V3</text>
<text x="333.7" y="261.4" transform="rotate(-90 333.7 261.4)">ENC1B</text>
<text x="337.5" y="261.4" transform="rotate(-90 337.5 261.4)">CI-11</text>
<text x="375.6" y="263.9">GND</text>
<text x="446.6" y="262.3">AUDIO_DATA_O</text>
<text x="523.2" y="262.3">IN_L</text>
<text x="347.9" y="264.8">ENC_SW</text>
<text x="447.9" y="267.3">AUDIO_DATA_I</text>
<text x="523.2" y="267.3">IN_R</text>
<text x="171.4" y="272.6">CUTOFF_CV2</text>
<text x="185.1" y="275.3">+3V3</text>
<text x="202.9" y="272.8" transform="rotate(-90 202.9 272.8)">+3V3</text>
<text x="327.4" y="275.3">GND</text>
<text x="430" y="272.4">CODEC_CONTROL_I2C_DATA</text>
<text x="523.2" y="272.4">OUT_L</text>
<text x="205" y="276.6" transform="rotate(-90 205 276.6)">D5</text>
<text x="427.6" y="277.5">CODEC_CONTROL_I2C_CLOCK</text>
<text x="523.2" y="277.5">OUT_R</text>
<text x="207.8" y="287.5" transform="rotate(-90 207.8 287.5)">_ANCHO DIODO_ANCHO</text>
<text x="215.3" y="286.5">100</text>
<text x="431" y="287.7">AUDIO_LEFT_RIGHT_CLOCK</text>
<text x="442.4" y="282.6">AUDIO_BIT_CLOCK</text>
<text x="179.6" y="288">GND</text>
<text x="214.9" y="291.3">R15</text>
<text x="234.9" y="288.9">CV_2</text>
<text x="435.8" y="292.7">AUDIO_MASTER_CLOCK</text>
<text x="190.2" y="294.2" transform="rotate(-90 190.2 294.2)">P1</text>
<text x="205" y="295.7" transform="rotate(-90 205 295.7)">D10</text>
<text x="207.8" y="295.7" transform="rotate(-90 207.8 295.7)">DIODO</text>
<text x="361" y="298.8">+5V</text>
<text x="190.2" y="303.3">GND</text>
<text x="365.5" y="309.6" transform="rotate(-90 365.5 309.6)">+3V3</text>
<text x="202.9" y="312.2">GND</text>
<text x="181.5" y="323.3">CUTOFF_CV3</text>
<text x="297.2" y="320.7">ENC_B</text>
<text x="373.1" y="322.3" transform="rotate(-90 373.1 322.3)">GND</text>
<text x="194" y="326.1">+3V3</text>
<text x="210.5" y="327.4" transform="rotate(-90 210.5 327.4)">+3V3</text>
<text x="212.6" y="326.1" transform="rotate(-90 212.6 326.1)">D3</text>
<text x="297.2" y="325.8">ENC_A</text>
<text x="373.1" y="324.9">GND</text>
<text x="215.4" y="335.7" transform="rotate(-90 215.4 335.7)">_ANCHODIODO_ANCHO</text>
<text x="220.3" y="334.8">100</text>
<text x="292.5" y="330.8">BUTTON_1</text>
<text x="296.1" y="335.9">GATE_1</text>
<text x="369.5" y="330.8">AUDIO_MASTER_CLOCK</text>
<text x="369.5" y="335.9">CV_5</text>
<text x="189.8" y="338.8">GND</text>
<text x="219.9" y="339.6">R16</text>
<text x="294.8" y="341">ENC_SW</text>
<text x="369.5" y="341">AUDIO_BIT_CLOCK</text>
<text x="200.4" y="342.5" transform="rotate(-90 200.4 342.5)">P2</text>
<text x="212.6" y="343.9" transform="rotate(-90 212.6 343.9)">D7</text>
<text x="215.4" y="343.9" transform="rotate(-90 215.4 343.9)">DIODO</text>
<text x="292.5" y="346.1">BUTTON_2</text>
<text x="369.5" y="346.1">AUDIO_LEFT_RIGHT_CLOCK</text>
<text x="296.1" y="351.2">GATE_2</text>
<text x="369.5" y="351.2">CODEC_CONTROL_I2C_CLOCK</text>
<text x="452.7" y="353.8" transform="rotate(-90 452.7 353.8)">DP</text>
<text x="457.8" y="353.8" transform="rotate(-90 457.8 353.8)">G</text>
<text x="462.9" y="353.8" transform="rotate(-90 462.9 353.8)">F</text>
<text x="467.9" y="353.8" transform="rotate(-90 467.9 353.8)">E</text>
<text x="473" y="353.8" transform="rotate(-90 473 353.8)">D</text>
<text x="478.1" y="353.8" transform="rotate(-90 478.1 353.8)">C</text>
<text x="483.2" y="353.8" transform="rotate(-90 483.2 353.8)">B</text>
<text x="488.3" y="353.8" transform="rotate(-90 488.3 353.8)">A</text>
<text x="200.4" y="354.1">GND</text>
<text x="287.9" y="356.2">AUDIO_DATA_I</text>
<text x="369.5" y="356.2">CODEC_CONTROL_I2C_DATA</text>
<text x="181.5" y="365.3">CUTOFF_CV4</text>
<text x="210.5" y="360.4">GND</text>
<text x="286.6" y="361.3">AUDIO_DATA_O</text>
<text x="369.5" y="361.3">CV_4</text>
<text x="195.3" y="368">+3V3</text>
<text x="210.5" y="369.3" transform="rotate(-90 210.5 369.3)">+3V3</text>
<text x="212.6" y="370.6" transform="rotate(-90 212.6 370.6)">D2</text>
<text x="215.4" y="370.4" transform="rotate(-90 215.4 370.4)">O</text>
<text x="302.1" y="371.5">CS</text>
<text x="309.7" y="366.4">DP</text>
<text x="369.5" y="366.4">CV_3</text>
<text x="369.5" y="371.5">CV_2</text>
<text x="450.3" y="368" transform="rotate(-90 450.3 368)">470 Ohm</text>
<text x="455.4" y="368" transform="rotate(-90 455.4 368)">470 Ohm</text>
<text x="460.5" y="368" transform="rotate(-90 460.5 368)">470 Ohm</text>
<text x="465.5" y="368" transform="rotate(-90 465.5 368)">470 Ohm</text>
<text x="470.6" y="368" transform="rotate(-90 470.6 368)">470 Ohm</text>
<text x="475.7" y="368" transform="rotate(-90 475.7 368)">470 Ohm</text>
<text x="480.8" y="368" transform="rotate(-90 480.8 368)">470 Ohm</text>
<text x="485.9" y="368.2" transform="rotate(-90 485.9 368.2)">470 Ohm</text>
<text x="497.5" y="371.9">DP1</text>
<text x="299.1" y="376.6">MOSI</text>
<text x="369.5" y="376.6">CV_1</text>
<text x="450" y="374.4" transform="rotate(-90 450 374.4)">R36</text>
<text x="455.1" y="374.4" transform="rotate(-90 455.1 374.4)">R27</text>
<text x="460.2" y="374.4" transform="rotate(-90 460.2 374.4)">R24</text>
<text x="465.3" y="374.4" transform="rotate(-90 465.3 374.4)">R33</text>
<text x="470.3" y="374.4" transform="rotate(-90 470.3 374.4)">R29</text>
<text x="475.4" y="374.4" transform="rotate(-90 475.4 374.4)">R35</text>
<text x="480.5" y="374.4" transform="rotate(-90 480.5 374.4)">R37</text>
<text x="485.6" y="376.4" transform="rotate(-90 485.6 376.4)">R34</text>
<text x="189.8" y="380.7">GND</text>
<text x="224.2" y="379.2">100</text>
<text x="299.1" y="381.6">MISO</text>
<text x="369.5" y="381.6">SCLK</text>
<text x="515.3" y="380.7" transform="rotate(-90 515.3 380.7)">VCC</text>
<text x="200.4" y="386.9" transform="rotate(-90 200.4 386.9)">P3</text>
<text x="212.6" y="387.1" transform="rotate(-90 212.6 387.1)">D8</text>
<text x="215.4" y="387.1" transform="rotate(-90 215.4 387.1)">DIODO_ANCHDIODO_ANCHO</text>
<text x="223.7" y="384">R17</text>
<text x="369.5" y="386.7">C</text>
<text x="200.4" y="396">GND</text>
<text x="292.5" y="391.8">BUTTON_3</text>
<text x="369.5" y="391.8">B</text>
<text x="292.5" y="402">BUTTON_4</text>
<text x="304" y="396.9">F</text>
<text x="369.5" y="402">A</text>
<text x="369.5" y="396.9">E</text>
<text x="210.5" y="404.9">GND</text>
<text x="303.7" y="407">D</text>
<text x="369.5" y="407">G</text>
<text x="393.4" y="413.8">Adjust to 10Vpp</text>
</g>
<text font-size="2.5" fill="#0dab76" x="270.2" y="46.8">PJS008U-3000-0 microSD card holder</text>
<text font-size="2.5" fill="#c90d0c" x="481.9" y="252.5">THT SGTL5000</text>
<g font-size="2.5" fill="#0696d7">
<text x="505.2" y="263.9">(1.4v)</text>
<text x="506.4" y="274.1">(1.4v)</text>
</g>
<g font-size="2.1" fill="#808080">
<text x="414.1" y="29.9">D+</text>
<text x="414.1" y="27.4">D-</text>
<text x="414.1" y="24.8">VBUS</text>
<text x="473.1" y="24.8">1</text>
<text x="477" y="25.9">VI</text>
<text x="480.3" y="29.5">GND</text>
<text x="484.5" y="25.9">VO</text>
<text x="490.3" y="24.8">3</text>
<text x="409.4" y="33" transform="rotate(-90 409.4 33)">GND</text>
<text x="411.9" y="33" transform="rotate(-90 411.9 33)">GND</text>
<text x="414.1" y="32.4">GND</text>
<text x="481.9" y="31.8" transform="rotate(-90 481.9 31.8)">2</text>
<text x="408.3" y="41.5" transform="rotate(-90 408.3 41.5)">P$1</text>
<text x="410.8" y="41.5" transform="rotate(-90 410.8 41.5)">P$2</text>
<text x="280.6" y="52.8">P$1</text>
<text x="289.1" y="53.9">NC</text>
<text x="188.7" y="55.3">3</text>
<text x="188.7" y="57.8">4</text>
<text x="195.7" y="55.3">1</text>
<text x="195.7" y="57.8">2</text>
<text x="280.6" y="55.3">P$2</text>
<text x="280.6" y="57.8">P$3</text>
<text x="289.1" y="56.4">CS/SS</text>
<text x="289.1" y="59">DI/MOSI</text>
<text x="97.3" y="60.4">3</text>
<text x="97.3" y="62.9">4</text>
<text x="104.2" y="60.4">1</text>
<text x="104.2" y="62.9">2</text>
<text x="280.6" y="65.5">P$6</text>
<text x="280.6" y="60.4">P$4</text>
<text x="280.6" y="62.9">P$5</text>
<text x="289.1" y="61.5">VCC/+</text>
<text x="289.1" y="64">CLK/SCK</text>
<text x="280.6" y="70.5">P$8</text>
<text x="280.6" y="68">P$7</text>
<text x="289.1" y="66.6">GND</text>
<text x="289.1" y="71.7">RSV</text>
<text x="289.1" y="69.1">DO/MISO</text>
<text x="278.5" y="75.6">GND1</text>
<text x="289.1" y="76.7">SHIELD</text>
<text x="162.6" y="82">P3</text>
<text x="278.5" y="78.2">GND2</text>
<text x="289.1" y="79.3">SHIELD</text>
<text x="71.2" y="89.6">P2</text>
<text x="71.2" y="87">P3</text>
<text x="162.6" y="87">P1</text>
<text x="162.6" y="84.5">P2</text>
<text x="71.2" y="92.1">P1</text>
<text x="483.3" y="118.8">5</text>
<text x="94.7" y="123.9">3</text>
<text x="101.7" y="123.9">1</text>
<text x="170.9" y="123.9">3</text>
<text x="177.9" y="123.9">1</text>
<text x="353.1" y="121.3">5</text>
<text x="353.1" y="123.9">4</text>
<text x="483.3" y="121.3">4</text>
<text x="483.3" y="123.9">3</text>
<text x="94.7" y="126.4">4</text>
<text x="101.7" y="126.4">2</text>
<text x="170.9" y="126.4">4</text>
<text x="177.9" y="126.4">2</text>
<text x="353.1" y="126.4">3</text>
<text x="353.1" y="129">2</text>
<text x="353.1" y="131.5">1</text>
<text x="483.3" y="126.4">2</text>
<text x="483.3" y="129">1</text>
<text x="483.3" y="144.2">5</text>
<text x="483.3" y="146.7">4</text>
<text x="483.3" y="149.3">3</text>
<text x="483.3" y="151.8">2</text>
<text x="483.3" y="154.4">1</text>
<text x="354.4" y="162">5</text>
<text x="354.4" y="164.5">4</text>
<text x="354.4" y="167.1">3</text>
<text x="354.4" y="169.6">2</text>
<text x="354.4" y="172.1">1</text>
<text x="193.1" y="178.5">P3</text>
<text x="193.1" y="183.6">P1</text>
<text x="193.1" y="181">P2</text>
<text x="193.1" y="226.7">P2</text>
<text x="193.1" y="224.2">P3</text>
<text x="193.1" y="229.3">P1</text>
<text x="205.1" y="229.3" transform="rotate(-90 205.1 229.3)">3</text>
<text x="206.2" y="233.2" transform="rotate(-90 206.2 233.2)">3</text>
<text x="204.5" y="235.5">2</text>
<text x="206.2" y="237.5" transform="rotate(-90 206.2 237.5)">1</text>
<text x="208.4" y="234.4">2</text>
<text x="322.6" y="238.2">C</text>
<text x="205.1" y="241.3" transform="rotate(-90 205.1 241.3)">1</text>
<text x="312.9" y="240.7">B</text>
<text x="322.6" y="243.2">A</text>
<text x="479.6" y="257.1">3V3</text>
<text x="495.5" y="257.1">GND</text>
<text x="330.7" y="263.6">E</text>
<text x="337.9" y="263.6">D</text>
<text x="479.6" y="262.1">D_OUT</text>
<text x="495.8" y="262.1">IN_L</text>
<text x="479.6" y="267.2">D_IN</text>
<text x="495.4" y="267.2">IN_R</text>
<text x="180.4" y="275">P3</text>
<text x="479.6" y="272.3">SDA</text>
<text x="493.4" y="272.3">OUT_L</text>
<text x="180.4" y="280.1">P1</text>
<text x="180.4" y="277.5">P2</text>
<text x="479.6" y="277.4">SCL</text>
<text x="493" y="277.4">OUT_R</text>
<text x="192.4" y="282.6" transform="rotate(-90 192.4 282.6)">3</text>
<text x="193.5" y="286.5" transform="rotate(-90 193.5 286.5)">3</text>
<text x="195.7" y="287.7">2</text>
<text x="479.6" y="287.5">F_CLOCK</text>
<text x="479.6" y="282.5">B_CLOCK</text>
<text x="491.4" y="287.5">HP_GND</text>
<text x="494.9" y="282.5">HP_L</text>
<text x="191.8" y="288.8">2</text>
<text x="193.5" y="290.8" transform="rotate(-90 193.5 290.8)">1</text>
<text x="479.6" y="292.6">M_CLOCK</text>
<text x="494.6" y="292.6">HP_R</text>
<text x="192.4" y="294.7" transform="rotate(-90 192.4 294.7)">1</text>
<text x="346.9" y="305.3">VIN</text>
<text x="355.1" y="304.2">VIN</text>
<text x="346" y="310.4">3.3V</text>
<text x="355.1" y="309.3">3.3V@1</text>
<text x="345.7" y="315.5">GND</text>
<text x="355.1" y="314.4">GND@1</text>
<text x="317.2" y="319.4">D0</text>
<text x="324.6" y="320.6">D0</text>
<text x="344.3" y="320.6">AGND</text>
<text x="355.1" y="319.4">AGND</text>
<text x="190.6" y="328.3">P2</text>
<text x="190.6" y="325.8">P3</text>
<text x="317.2" y="324.5">D1</text>
<text x="317.2" y="329.6">D2</text>
<text x="324.6" y="325.6">D1</text>
<text x="355.1" y="329.6">D23/A9</text>
<text x="190.6" y="330.9">P1</text>
<text x="202.6" y="330.9" transform="rotate(-90 202.6 330.9)">3</text>
<text x="203.7" y="334.7" transform="rotate(-90 203.7 334.7)">3</text>
<text x="205.8" y="335.9">2</text>
<text x="317.2" y="334.7">D3</text>
<text x="324.6" y="330.7">D2</text>
<text x="324.6" y="335.8">D3</text>
<text x="343.3" y="335.8">D22/A8</text>
<text x="343.3" y="330.7">D23/A9</text>
<text x="355.1" y="334.7">D22/A8</text>
<text x="201.9" y="337.1">2</text>
<text x="203.7" y="339" transform="rotate(-90 203.7 339)">1</text>
<text x="317.2" y="339.8">D4</text>
<text x="324.6" y="340.9">D4</text>
<text x="343.3" y="340.9">D21/A7</text>
<text x="355.1" y="339.8">D21/A7</text>
<text x="202.6" y="342.9" transform="rotate(-90 202.6 342.9)">1</text>
<text x="317.2" y="344.8">D5</text>
<text x="324.6" y="346">D5</text>
<text x="343.3" y="346">D20/A6</text>
<text x="355.1" y="344.8">D20/A6</text>
<text x="317.2" y="349.9">D6</text>
<text x="324.6" y="351">D6</text>
<text x="343.3" y="351">D19/A5</text>
<text x="355.1" y="349.9">D19/A5</text>
<text x="317.2" y="355">D7</text>
<text x="324.6" y="356.1">D7</text>
<text x="343.3" y="356.1">D18/A4</text>
<text x="355.1" y="355">D18/A4</text>
<text x="317.2" y="360.1">D8</text>
<text x="317.2" y="365.2">D9</text>
<text x="324.6" y="361.2">D8</text>
<text x="343.3" y="361.2">D17/A3</text>
<text x="355.1" y="365.2">D16/A2</text>
<text x="355.1" y="360.1">D17/A3</text>
<text x="190.6" y="370.2">P2</text>
<text x="190.6" y="367.7">P3</text>
<text x="316" y="370.2">D10</text>
<text x="324.6" y="371.4">D10</text>
<text x="324.6" y="366.3">D9</text>
<text x="343.3" y="371.4">D15/A1</text>
<text x="343.3" y="366.3">D16/A2</text>
<text x="355.1" y="370.2">D15/A1</text>
<text x="190.6" y="372.8">P1</text>
<text x="202.6" y="375.3" transform="rotate(-90 202.6 375.3)">3</text>
<text x="316.2" y="375.3">D11</text>
<text x="324.6" y="376.4">D11</text>
<text x="343.3" y="376.4">D14/A0</text>
<text x="355.1" y="375.3">D14/A0</text>
<text x="492.2" y="375.3">7</text>
<text x="492.2" y="377.9">6</text>
<text x="496.1" y="376.4">A</text>
<text x="201.9" y="381.5">2</text>
<text x="203.7" y="383.5" transform="rotate(-90 203.7 383.5)">1</text>
<text x="203.7" y="379.2" transform="rotate(-90 203.7 379.2)">3</text>
<text x="205.8" y="380.4">2</text>
<text x="316" y="380.4">D12</text>
<text x="324.6" y="381.5">D12</text>
<text x="341.8" y="381.5">D13/LED</text>
<text x="355.1" y="380.4">D13/LED</text>
<text x="492.2" y="380.4">4</text>
<text x="492.2" y="382.9">2</text>
<text x="496.1" y="379">B</text>
<text x="496.1" y="381.5">C</text>
<text x="202.6" y="387.4" transform="rotate(-90 202.6 387.4)">1</text>
<text x="311.6" y="385.5">D24/A10</text>
<text x="324.6" y="386.6">D24/A10</text>
<text x="346.5" y="386.6">D33</text>
<text x="355.1" y="385.5">D33</text>
<text x="491" y="388">10</text>
<text x="492.2" y="385.5">1</text>
<text x="496.1" y="384">D</text>
<text x="496.1" y="386.6">E</text>
<text x="496.1" y="389.1">F</text>
<text x="311.6" y="395.6">D26/A12</text>
<text x="311.8" y="390.6">D25/A11</text>
<text x="324.6" y="391.7">D25/A11</text>
<text x="346.5" y="391.7">D32</text>
<text x="355.1" y="390.6">D32</text>
<text x="355.1" y="395.6">D31</text>
<text x="492.2" y="390.6">9</text>
<text x="492.2" y="393.1">5</text>
<text x="496.1" y="391.7">G</text>
<text x="496.1" y="394.2">DP</text>
<text x="505.3" y="391.7">C_1</text>
<text x="505.3" y="394.2">C_2</text>
<text x="511.9" y="390.6">3</text>
<text x="511.9" y="393.1">8</text>
<text x="311.6" y="400.7">D27/A13</text>
<text x="324.6" y="396.7">D26/A12</text>
<text x="324.6" y="401.8">D27/A13</text>
<text x="346.5" y="396.7">D31</text>
<text x="346.5" y="401.8">D30</text>
<text x="355.1" y="400.7">D30</text>
<text x="316" y="405.8">D28</text>
<text x="324.6" y="406.9">D28</text>
<text x="346.5" y="406.9">D29</text>
<text x="355.1" y="405.8">D29</text>
</g>
<g font-size="2" fill="#c90d0c">
<text x="332.5" y="323.6">TEENSY 4.0</text>
<text x="329.9" y="389.6">BOTTOM PINS</text>
</g>
<g font-size="1.8" fill="#808080">
<text x="214.4" y="75.3">GATE_2</text>
<text x="122.9" y="80.4">GATE_1</text>
<text x="232.1" y="179.5">CV_5</text>
<text x="232.1" y="235.3">CV_1</text>
<text x="242.3" y="336.9">CV_3</text>
<text x="241" y="381.4">CV_4</text>
</g>
<g font-size="1.1" fill="#c90d0c">
<text x="504.5" y="376.5">A</text>
<text x="501.2" y="379.5">F</text>
<text x="503.4" y="382.4">G</text>
<text x="507.2" y="379.5">B</text>
<text x="500.2" y="385.3">E</text>
<text x="502.7" y="388.1">D</text>
<text x="506.2" y="385.3">C</text>
<text x="507.7" y="389.2">DP2</text>
</g>
</svg>
